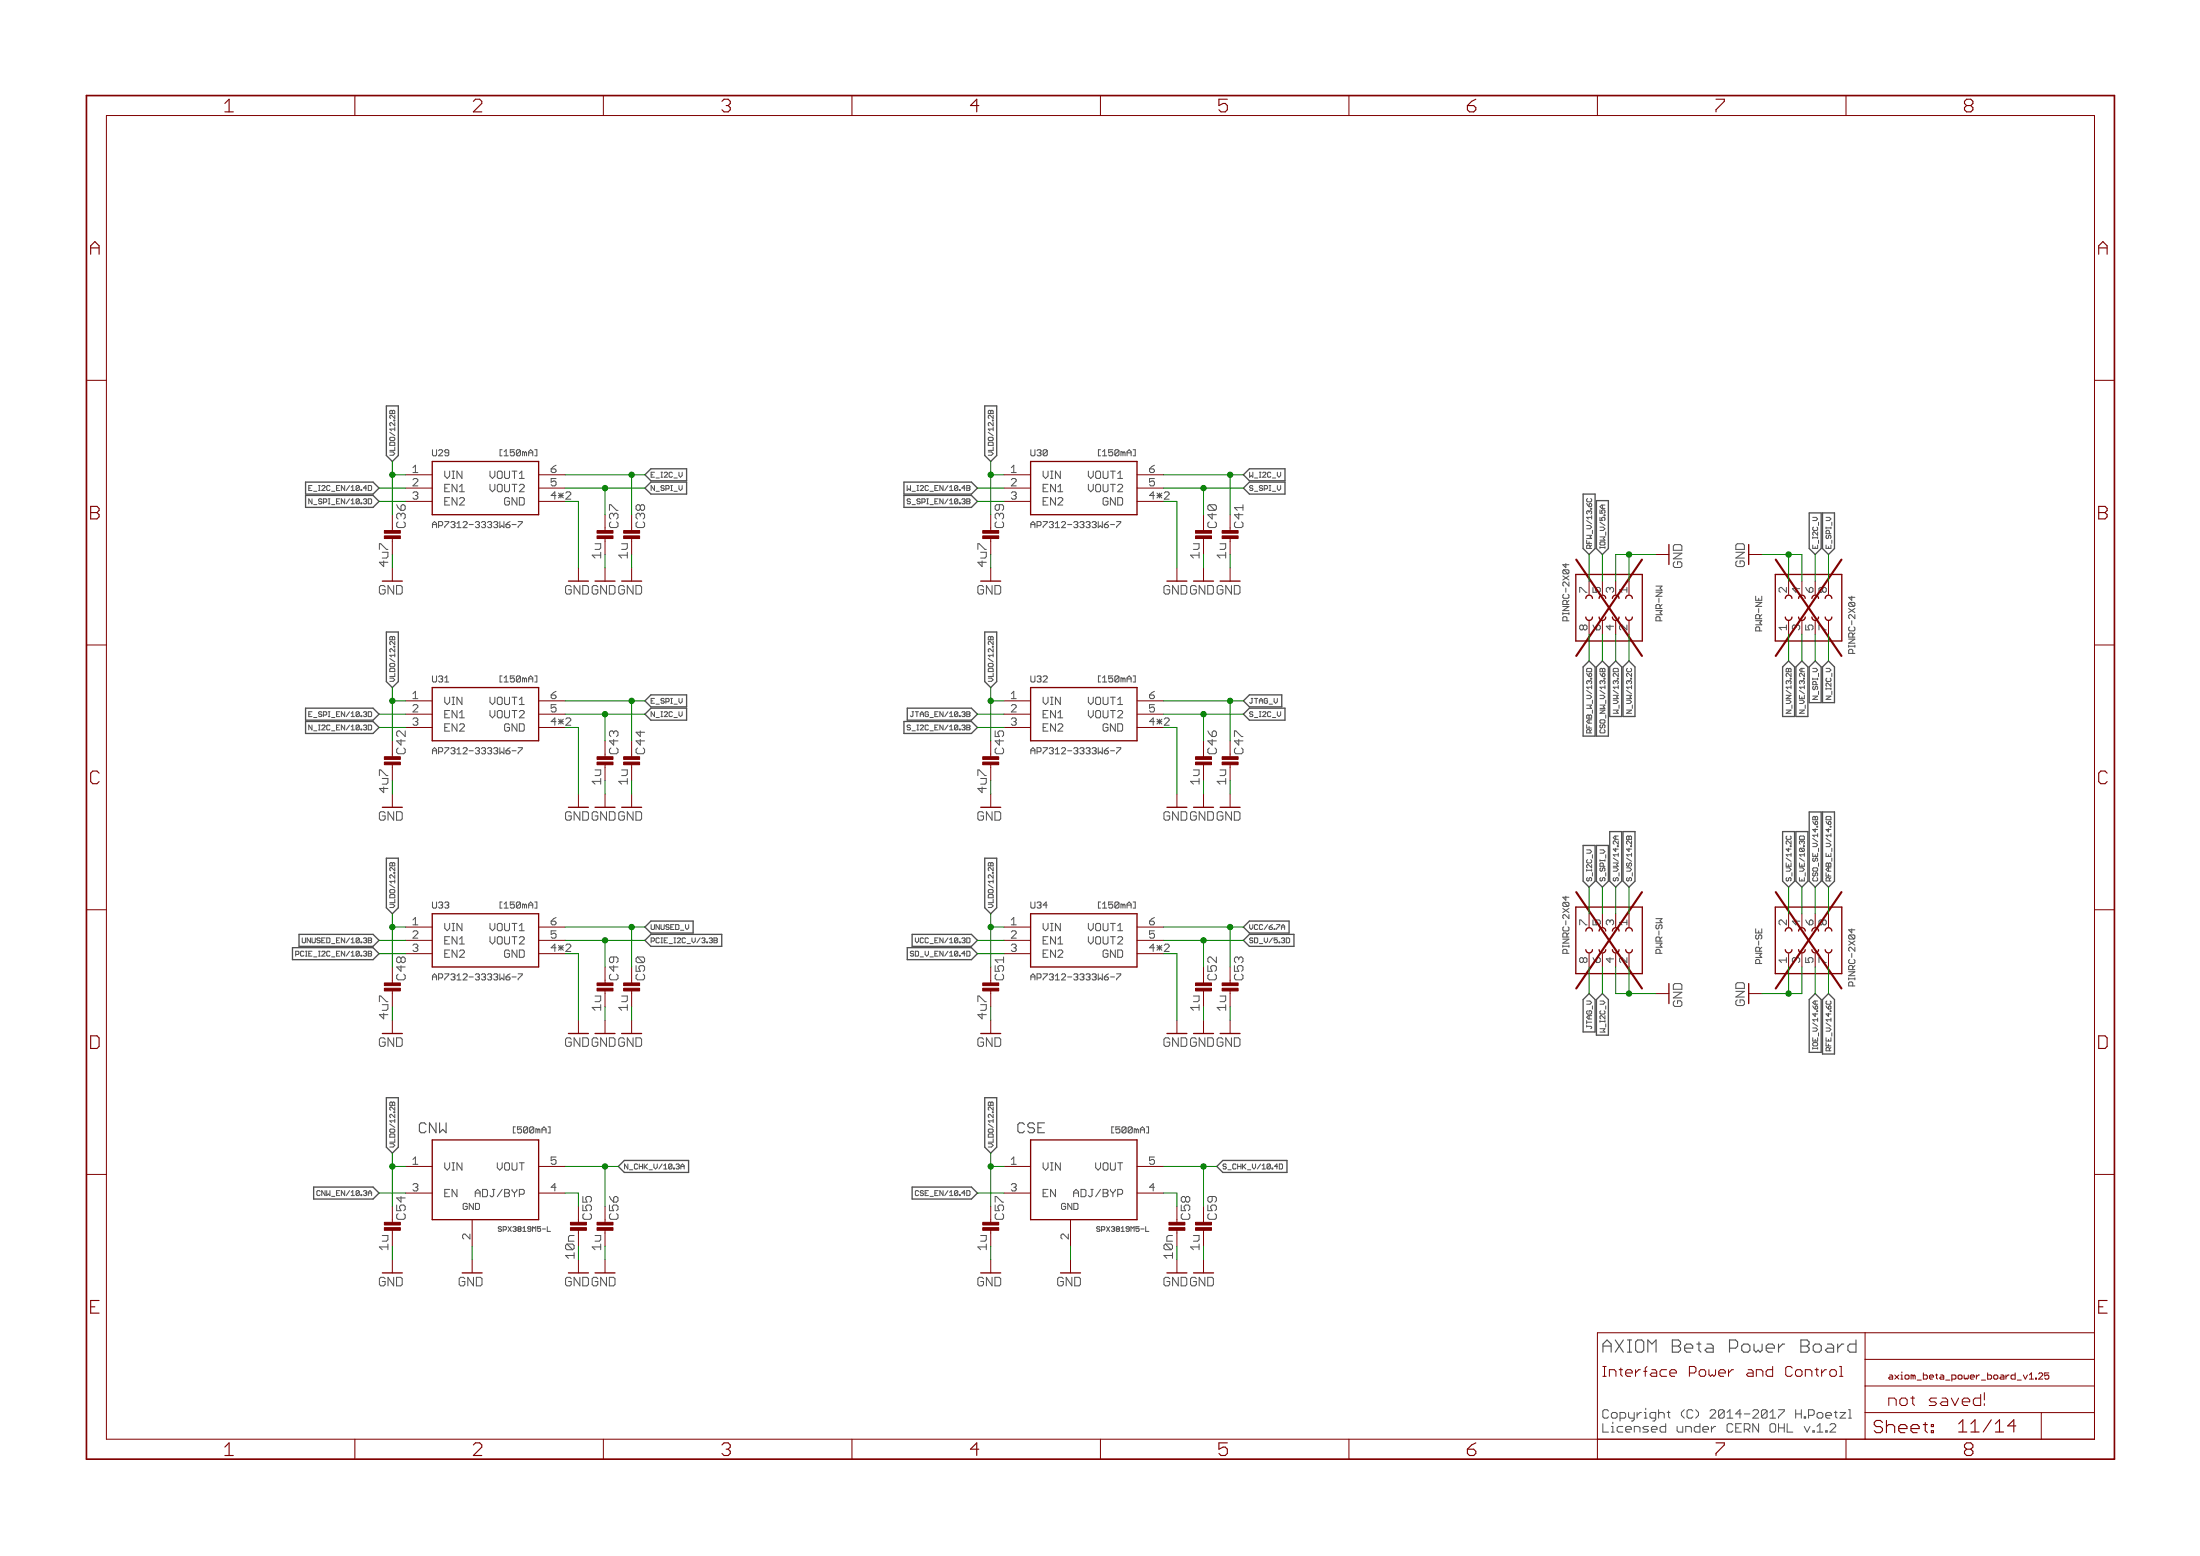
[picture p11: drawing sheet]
<svg xmlns="http://www.w3.org/2000/svg" width="420mm" height="297mm" viewBox="0 0 420 297" stroke-linecap="round" stroke-linejoin="round" font-family="sans-serif">
<path d="M353.3 256.6h1.2M354.5 255.8v2.3h-1.2" fill="none" stroke="#505050" stroke-width=".21"/>
<g fill="none" stroke="#505050" stroke-width=".19">
<path d="M59 96.2v-1l.6 1M59 93.2h.3M59.6 92.7h-.6v.9h.6M99 99.6h.7v.2l-.7 .7M173.2 96l.2 .2M173.4 95.2l-.2 .2 .2 .3M213.3 99.6h.7v.2l-.7 .7M335.3 119.9v.5h1.2M336.1 119.9v.5M59 139.3v-.9l.6 .9M59 136.3h.3M59.6 135.9h-.6v.9h.6"/>
<path d="M173.2 139.2l.2 .1M173.4 138.4l-.2 .2 .2 .3M173.9 136.7l.3 .1M303 139.4v.5h1M303.7 139.4v.5M304 139.3l-.3 .3M305.6 139.4v.4l.1 .1h.6l.2-.1v-.4M99 142.7h.7v.2l-.7 .8M213.3 142.7h.7v.2l-.7 .8M346.2 156l.2-.1 .3 .1 .3-.1 .1 .1M348.7 156l.2-.1h.6l.2 .1M57.7 179v.8l.2 .2h.3"/>
<path d="M174.8 179v.7l.3 .3M99 185.9h.7v.2l-.7 .8M173.9 182.4l.4 .1M174.3 181.6l-.4 .1 .1 .4h.3M213.3 185.9h.7v.2l-.7 .8M304 196.2l-.2 .2M335.3 183.3v.6h1.2M336.1 183.3v.6M348.7 200.1v.5h1M349.4 200.1v.5M60.7 227.3l-.2 .2v.6l.2 .1M90.8 227.8h.9"/>
<path d="M91.2 227.1l-.4 .4v1M95.2 234.9l.1 .2 .5-.2M95.8 234.3l-.2-.1-.4 .1 .1 .3h.3l.2 .2M175.3 227.3h-.3l-.2 .2v.6l.2 .1h.3M205 227.8h1M205.5 227.1l-.5 .4v1M209.4 234.9l.2 .2h.3l.2-.2M210.1 234.3l-.2-.1h-.3l-.2 .1 .2 .3h.3l.2 .2M350.6 272v.3l-1.1 1.1h1.1"/>
</g>
<g fill="none" stroke="#505050" stroke-width=".25">
<path d="M73.8 77.5h2.3v9.5l-1.2 1.1-1.1-1.1zM188.1 77.5h2.3v9.5l-1.2 1.1-1.1-1.1zM58.4 92h12.8l1.2 1.2-1.2 1.1h-12.8zM58.4 94.6h12.8l1.2 1.1-1.2 1.2h-12.8zM123.2 93.2l1.1-1.2h6.8v2.3h-6.8zM124.3 89.5h6.8v2.3h-6.8l-1.1-1.2zM172.6 92h12.9l1.2 1.2-1.2 1.1h-12.9zM172.6 94.6h12.9l1.2 1.1-1.2 1.2h-12.9zM237.5 93.2l1.1-1.2h6.8v2.3h-6.8zM237.5 90.6l1.1-1.1h6.8v2.3h-6.8zM302.3 94.3h2.3v10.4l-1.1 1.2-1.2-1.2zM304.9 95.6h2.3v9.1l-1.2 1.2-1.1-1.2z"/>
<path d="M345.5 97.9h2.3v6.8l-1.1 1.2-1.2-1.2zM348.1 97.9h2.3v6.8l-1.2 1.2-1.1-1.2zM58.4 135.2h12.8l1.2 1.1-1.2 1.2h-12.8zM58.4 137.7h12.8l1.2 1.2-1.2 1.1h-12.8zM73.8 120.6h2.3v9.5l-1.2 1.2-1.1-1.2zM123.2 136.3l1.1-1.1h6.8v2.3h-6.8zM124.3 132.7h6.8v2.2h-6.8l-1.1-1.1zM172.6 137.7h12.9l1.2 1.2-1.2 1.1h-12.9zM173.3 135.2h12.2l1.2 1.1-1.2 1.2h-12.2zM188.1 120.6h2.3v9.5l-1.2 1.2-1.1-1.2zM238.6 135.2h6.8v2.3h-6.8l-1.1-1.2zM238.6 132.7h6.2v2.2h-6.2l-1.1-1.1z"/>
<path d="M302.3 127.3l1.2-1.1 1.1 1.1v13.2h-2.3zM304.9 127.3l1.1-1.1 1.2 1.1v13.2h-2.3zM307.4 127.3l1.2-1.1 1.1 1.1v9.5h-2.3zM310 127.3l1.1-1.1 1.2 1.1v9.5h-2.3zM340.4 127.3l1.2-1.1 1.1 1.1v9.5h-2.3zM343 127.3l1.1-1.1 1.2 1.1v9.5h-2.3zM345.5 127.3l1.2-1.1 1.1 1.1v6.8h-2.3zM348.1 127.3l1.1-1.1 1.2 1.1v6.8h-2.3zM307.4 158.7h2.3v9.5l-1.1 1.2-1.2-1.2zM310 158.7h2.3v9.5l-1.2 1.2-1.1-1.2zM340.4 158.7h2.3v9.5l-1.1 1.2-1.2-1.2zM343 158.7h2.3v9.5l-1.2 1.2-1.1-1.2z"/>
<path d="M345.5 155h2.3v13.2l-1.1 1.2-1.2-1.2zM348.1 155h2.3v13.2l-1.2 1.2-1.1-1.2zM57.1 178.4h14.1l1.2 1.1-1.2 1.2h-14.1zM73.8 163.8h2.3v9.5l-1.2 1.1-1.1-1.1zM123.2 179.5l1.1-1.1h13.5v2.3h-13.5zM123.2 177l1.1-1.2h8.1v2.3h-8.1zM174.2 178.4h11.3l1.2 1.1-1.2 1.2h-11.3zM188.1 163.8h2.3v9.5l-1.2 1.1-1.1-1.1zM238.6 178.4h8.5v2.3h-8.5l-1.1-1.2zM238.6 175.8h7.6v2.3h-7.6l-1.1-1.1zM302.3 161.4h2.3v6.8l-1.1 1.2-1.2-1.2zM304.9 161.4h2.3v6.8l-1.2 1.2-1.1-1.2z"/>
<path d="M55.9 180.9h15.3l1.2 1.2-1.2 1.1h-15.3zM173.3 180.9h12.2l1.2 1.2-1.2 1.1h-12.2zM303.5 189.7l1.1 1.1v6.2h-2.3v-6.2zM306 189.7l1.2 1.1v6.8h-2.3v-6.8zM346.7 189.7l1.1 1.1v10.1h-2.3v-10.1zM349.2 189.7l1.2 1.1v10.4h-2.3v-10.4zM73.8 209.5h2.3v9.5l-1.2 1.1-1.1-1.1zM188.1 209.5h2.3v9.5l-1.2 1.1-1.1-1.1zM59.9 226.6h11.3l1.2 1.2-1.2 1.1h-11.3zM118.1 222.7l1.1-1.2h12.3v2.3h-12.3zM174.2 226.6h11.3l1.2 1.2-1.2 1.1h-11.3zM233.5 221.5h12.3v2.3h-12.3l-1.1-1.1z"/>
</g>
<g fill="none" stroke="#800000" stroke-width=".25">
<path d="M82.5 88.1h20.4v10.2h-20.4zM196.8 88.1h20.3v10.2h-20.3zM300.9 109.7h12.7v12.7h-12.7zM302.9 114.2a.63 .63 0 0 1 .6-.6 .63 .63 0 0 1 .6 .6M302.9 117.8a.63 .63 0 0 0 .6 .6 .63 .63 0 0 0 .6-.6M305.4 114.2a.63 .63 0 0 1 .6-.6 .63 .63 0 0 1 .7 .6M305.4 117.8a.63 .63 0 0 0 .6 .6 .63 .63 0 0 0 .7-.6M307.9 114.2a.63 .63 0 0 1 .7-.6 .63 .63 0 0 1 .6 .6M307.9 117.8a.63 .63 0 0 0 .7 .6 .63 .63 0 0 0 .6-.6M310.5 114.2a.63 .63 0 0 1 .6-.6 .63 .63 0 0 1 .6 .6M310.5 117.8a.63 .63 0 0 0 .6 .6 .63 .63 0 0 0 .6-.6M339 109.7h12.7v12.7h-12.7z"/>
<path d="M341 117.8a.63 .63 0 0 0 .6 .6 .63 .63 0 0 0 .6-.6M341 114.2a.63 .63 0 0 1 .6-.6 .63 .63 0 0 1 .6 .6M343.5 117.8a.63 .63 0 0 0 .6 .6 .63 .63 0 0 0 .7-.6M343.5 114.2a.63 .63 0 0 1 .6-.6 .63 .63 0 0 1 .7 .6M346 117.8a.63 .63 0 0 0 .7 .6 .63 .63 0 0 0 .6-.6M346 114.2a.63 .63 0 0 1 .7-.6 .63 .63 0 0 1 .6 .6M348.6 117.8a.63 .63 0 0 0 .6 .6 .63 .63 0 0 0 .6-.6M348.6 114.2a.63 .63 0 0 1 .6-.6 .63 .63 0 0 1 .6 .6M82.5 131.3h20.4v10.1h-20.4zM196.8 131.3h20.3v10.1h-20.3zM82.5 174.4h20.4v10.2h-20.4zM196.8 174.4h20.3v10.2h-20.3z"/>
<path d="M300.9 173.2h12.7v12.7h-12.7zM302.9 177.7a.63 .63 0 0 1 .6-.6 .63 .63 0 0 1 .6 .6M305.4 177.7a.63 .63 0 0 1 .6-.6 .63 .63 0 0 1 .7 .6M307.9 177.7a.63 .63 0 0 1 .7-.6 .63 .63 0 0 1 .6 .6M310.5 177.7a.63 .63 0 0 1 .6-.6 .63 .63 0 0 1 .6 .6M339 173.2h12.7v12.7h-12.7zM341 177.7a.63 .63 0 0 1 .6-.6 .63 .63 0 0 1 .6 .6M343.5 177.7a.63 .63 0 0 1 .6-.6 .63 .63 0 0 1 .7 .6M346 177.7a.63 .63 0 0 1 .7-.6 .63 .63 0 0 1 .6 .6M348.6 177.7a.63 .63 0 0 1 .6-.6 .63 .63 0 0 1 .6 .6M302.9 181.3a.63 .63 0 0 0 .6 .6 .63 .63 0 0 0 .6-.6M305.4 181.3a.63 .63 0 0 0 .6 .6 .63 .63 0 0 0 .7-.6"/>
<path d="M307.9 181.3a.63 .63 0 0 0 .7 .6 .63 .63 0 0 0 .6-.6M310.5 181.3a.63 .63 0 0 0 .6 .6 .63 .63 0 0 0 .6-.6M341 181.3a.63 .63 0 0 0 .6 .6 .63 .63 0 0 0 .6-.6M343.5 181.3a.63 .63 0 0 0 .6 .6 .63 .63 0 0 0 .7-.6M346 181.3a.63 .63 0 0 0 .7 .6 .63 .63 0 0 0 .6-.6M348.6 181.3a.63 .63 0 0 0 .6 .6 .63 .63 0 0 0 .6-.6M82.5 217.6h20.4v15.2h-20.4zM196.8 217.6h20.3v15.2h-20.3z"/>
</g>
<g fill="none" stroke="#800000" stroke-width=".19">
<path d="M67.8 18.2v3.9M115.2 18.2v3.9M162.7 18.2v3.9M210.2 18.2v3.9M257.6 18.2v3.9M305.1 18.2v3.9M352.6 18.2v3.9M20.3 22.1h379.7v252.6h-379.7zM16.5 72.6h3.8M400 72.6h3.8M77.5 90.6h5M77.5 93.2h5"/>
<path d="M77.5 95.7h5M102.9 90.6h5M102.9 93.2h5M102.9 95.7h5M191.7 90.6h5.1M191.7 93.2h5.1M191.7 95.7h5.1M217.1 90.6h5.1M217.1 93.2h5.1M217.1 95.7h5.1M74.9 108.4v2.5M110.5 108.4v2.5"/>
<path d="M115.5 108.4v2.5M120.6 108.4v2.5M189.2 108.4v2.5M224.8 108.4v2.5M229.8 108.4v2.5M234.9 108.4v2.5M303.5 110.9v2.6M303.5 118.6v2.5M306 110.9v2.6M306 118.6v2.5M308.6 110.9v2.6M308.6 118.6v2.5"/>
<path d="M311.1 110.9v2.6M311.1 118.6v2.5M316.2 105.9h2.5M334 105.9h2.5M341.6 110.9v2.6M341.6 118.6v2.5M344.1 110.9v2.6M344.1 118.6v2.5M346.7 110.9v2.6M346.7 118.6v2.5M349.2 110.9v2.6M349.2 118.6v2.5"/>
<path d="M16.5 123.1h3.8M77.5 133.8h5M77.5 136.3h5M77.5 138.9h5M102.9 133.8h5M102.9 136.3h5M102.9 138.9h5M191.7 133.8h5.1M191.7 136.3h5.1M191.7 138.9h5.1M217.1 133.8h5.1M217.1 136.3h5.1"/>
<path d="M217.1 138.9h5.1M400 123.1h3.8M74.9 151.6v2.5M110.5 151.6v2.5M115.5 151.6v2.5M120.6 151.6v2.5M189.2 151.6v2.5M224.8 151.6v2.5M229.8 151.6v2.5M234.9 151.6v2.5M16.5 173.7h3.8M77.5 177h5"/>
<path d="M77.5 179.5h5M102.9 177h5M102.9 179.5h5M191.7 177h5.1M191.7 179.5h5.1M217.1 177h5.1M217.1 179.5h5.1M303.5 174.4v2.6M306 174.4v2.6M308.6 174.4v2.6M311.1 174.4v2.6M341.6 174.4v2.6"/>
<path d="M344.1 174.4v2.6M346.7 174.4v2.6M349.2 174.4v2.6M400 173.7h3.8M74.9 194.8v2.5M77.5 182.1h5M102.9 182.1h5M110.5 194.8v2.5M115.5 194.8v2.5M120.6 194.8v2.5M189.2 194.8v2.5M191.7 182.1h5.1"/>
<path d="M217.1 182.1h5.1M224.8 194.8v2.5M229.8 194.8v2.5M234.9 194.8v2.5M303.5 182.1v2.5M306 182.1v2.5M308.6 182.1v2.5M311.1 182.1v2.5M316.2 189.7h2.5M334 189.7h2.5M341.6 182.1v2.5M344.1 182.1v2.5"/>
<path d="M346.7 182.1v2.5M349.2 182.1v2.5M16.5 224.2h3.8M77.5 222.7h5M77.5 227.8h5M90.2 232.8v5.1M102.9 222.7h5M102.9 227.8h5M191.7 222.7h5.1M191.7 227.8h5.1M204.4 232.8v5.1M217.1 222.7h5.1"/>
<path d="M217.1 227.8h5.1M400 224.2h3.8M74.9 240.5v2.5M90.2 240.5v2.5M110.5 240.5v2.5M115.5 240.5v2.5M189.2 240.5v2.5M204.4 240.5v2.5M224.8 240.5v2.5M229.8 240.5v2.5M356.2 254.4v20.3M356.2 259.5h43.8"/>
<path d="M400 254.4h-94.9v24.2M67.8 274.7v3.9M115.2 274.7v3.9M162.7 274.7v3.9M210.2 274.7v3.9M257.6 274.7v3.9M352.6 274.7v3.9M356.2 269.7h43.8M356.2 264.6h43.8M389.8 269.7v5"/>
</g>
<path d="M301 106.8l12.6 18.4M313.6 106.8l-12.6 18.4M339.1 106.8l12.6 18.4M351.7 106.8l-12.6 18.4M301 170.3l12.6 18.4M313.6 170.3l-12.6 18.4M339.1 170.3l12.6 18.4M351.7 170.3l-12.6 18.4" fill="none" stroke="#800000" stroke-width=".4"/>
<g fill="#800000" stroke="#800000" stroke-width=".19">
<path d="M114 102.3h3.1v.5h-3.1z"/>
<path d="M114 101.3h3.1v.5h-3.1z"/>
<path d="M119.1 102.3h3.1v.5h-3.1z"/>
<path d="M119.1 101.3h3.1v.5h-3.1z"/>
<path d="M73.4 102.3h3.1v.5h-3.1z"/>
<path d="M73.4 101.3h3.1v.5h-3.1z"/>
<path d="M114 145.5h3.1v.5h-3.1z"/>
<path d="M114 144.5h3.1v.5h-3.1z"/>
<path d="M119.1 145.5h3.1v.5h-3.1z"/>
<path d="M119.1 144.5h3.1v.5h-3.1z"/>
<path d="M73.4 145.5h3.1v.5h-3.1z"/>
<path d="M73.4 144.5h3.1v.5h-3.1z"/>
<path d="M228.3 102.3h3.1v.5h-3.1z"/>
<path d="M228.3 101.3h3.1v.5h-3.1z"/>
<path d="M233.4 102.3h3.1v.5h-3.1z"/>
<path d="M233.4 101.3h3.1v.5h-3.1z"/>
<path d="M187.7 102.3h3v.5h-3z"/>
<path d="M187.7 101.3h3v.5h-3z"/>
<path d="M228.3 145.5h3.1v.5h-3.1z"/>
<path d="M228.3 144.5h3.1v.5h-3.1z"/>
<path d="M233.4 145.5h3.1v.5h-3.1z"/>
<path d="M233.4 144.5h3.1v.5h-3.1z"/>
<path d="M187.7 145.5h3v.5h-3z"/>
<path d="M187.7 144.5h3v.5h-3z"/>
<path d="M114 188.7h3.1v.5h-3.1z"/>
<path d="M114 187.6h3.1v.6h-3.1z"/>
<path d="M73.4 188.7h3.1v.5h-3.1z"/>
<path d="M73.4 187.6h3.1v.6h-3.1z"/>
<path d="M108.9 234.4h3.1v.5h-3.1z"/>
<path d="M108.9 233.3h3.1v.5h-3.1z"/>
<path d="M114 234.4h3.1v.5h-3.1z"/>
<path d="M114 233.3h3.1v.5h-3.1z"/>
<path d="M73.4 234.4h3.1v.5h-3.1z"/>
<path d="M73.4 233.3h3.1v.5h-3.1z"/>
<path d="M223.2 234.4h3.1v.5h-3.1z"/>
<path d="M223.2 233.3h3.1v.5h-3.1z"/>
<path d="M228.3 234.4h3.1v.5h-3.1z"/>
<path d="M228.3 233.3h3.1v.5h-3.1z"/>
<path d="M187.7 234.4h3v.5h-3z"/>
<path d="M187.7 233.3h3v.5h-3z"/>
<path d="M228.3 188.7h3.1v.5h-3.1z"/>
<path d="M228.3 187.6h3.1v.6h-3.1z"/>
<path d="M233.4 188.7h3.1v.5h-3.1z"/>
<path d="M233.4 187.6h3.1v.6h-3.1z"/>
<path d="M187.7 188.7h3v.5h-3z"/>
<path d="M187.7 187.6h3v.6h-3z"/>
<path d="M119.1 188.7h3.1v.5h-3.1z"/>
<path d="M119.1 187.6h3.1v.6h-3.1z"/>
</g>
<path d="M359.5 271.5l-.4-.3h-.8l-.4 .3v.4l.4 .4h.8l.4 .4v.4l-.4 .4h-.8l-.4-.4M360.3 271.2v2.3M360.3 272.3l.4-.4h.8l.3 .4v1.2M362.6 272.7h1.6v-.4l-.4-.4h-.8l-.4 .4v.8l.4 .4h.8M365 272.7h1.5v-.4l-.4-.4h-.7l-.4 .4v.8l.4 .4h.7M367.3 271.9h.8M367.7 271.5v1.6l.4 .4M368.9 271.9h.4v.4h-.4zM368.9 273.1h.4v.4h-.4z" fill="none" stroke="#800000" stroke-width=".21"/>
<path d="M16.5 18.2h387.3v260.4h-387.3z" fill="none" stroke="#800000" stroke-width=".32"/>
<g fill="none" stroke="#008000" stroke-width=".19">
<path d="M72.4 93.2h5.1M72.4 95.7h5.1M74.9 88.1v10.2M74.9 90.6h2.6M107.9 93.2h15.3M107.9 95.7h2.6v12.7M107.9 90.6h15.3M115.5 93.2v5.1M120.6 90.6v7.7M186.7 93.2h5M186.7 95.7h5M189.2 88.1v10.2"/>
<path d="M189.2 90.6h2.5M222.2 93.2h15.3M222.2 95.7h2.6v12.7M222.2 90.6h15.3M229.8 93.2v5.1M234.9 90.6v7.7M115.5 105.9v2.5M120.6 105.9v2.5M229.8 105.9v2.5M234.9 105.9v2.5M303.5 105.9v5M306 105.9v5"/>
<path d="M311.1 105.9v5M316.2 105.9h-7.6v5M336.5 105.9h7.6v5M341.6 105.9v5M346.7 105.9v5M349.2 105.9v5M72.4 136.3h5.1M72.4 138.9h5.1M74.9 131.3v10.1M74.9 133.8h2.6M107.9 136.3h15.3M107.9 138.9h2.6v12.7"/>
<path d="M107.9 133.8h15.3M115.5 136.3v5.1M120.6 133.8v7.6M186.7 136.3h5M186.7 138.9h5M189.2 131.3v10.1M189.2 133.8h2.5M222.2 136.3h15.3M222.2 138.9h2.6v12.7M222.2 133.8h15.3M229.8 136.3v5.1M234.9 133.8v7.6"/>
<path d="M303.5 121.1v5.1M306 121.1v5.1M308.6 121.1v5.1M311.1 121.1v5.1M341.6 121.1v5.1M344.1 121.1v5.1M346.7 121.1v5.1M349.2 121.1v5.1M115.5 149v2.6M120.6 149v2.6M229.8 149v2.6M234.9 149v2.6"/>
<path d="M72.4 179.5h5.1M74.9 174.4v10.2M74.9 177h2.6M107.9 179.5h15.3M107.9 177h15.3M115.5 179.5v5.1M120.6 177v7.6M186.7 179.5h5M189.2 174.4v10.2M189.2 177h2.5M222.2 179.5h15.3M222.2 177h15.3"/>
<path d="M229.8 179.5v5.1M234.9 177v7.6M303.5 169.4v5M306 169.4v5M308.6 169.4v5M311.1 169.4v5M341.6 169.4v5M344.1 169.4v5M346.7 169.4v5M349.2 169.4v5M72.4 182.1h5.1M107.9 182.1h2.6v12.7"/>
<path d="M115.5 192.2v2.6M120.6 192.2v2.6M186.7 182.1h5M222.2 182.1h2.6v12.7M229.8 192.2v2.6M234.9 192.2v2.6M303.5 184.6v5.1M306 184.6v5.1M308.6 184.6v5.1h7.6M311.1 184.6v5.1M341.6 184.6v5.1M344.1 184.6v5.1h-7.6"/>
<path d="M346.7 184.6v5.1M349.2 184.6v5.1M72.4 227.8h5.1M74.9 220.1v10.2M74.9 237.9v2.6M74.9 222.7h2.6M90.2 237.9v2.6M107.9 222.7h10.2M107.9 227.8h2.6M115.5 222.7v7.6M115.5 237.9v2.6M186.7 227.8h5"/>
<path d="M189.2 220.1v10.2M189.2 237.9v2.6M189.2 222.7h2.5M204.4 237.9v2.6M222.2 222.7h10.2M222.2 227.8h2.6M229.8 222.7v7.6M229.8 237.9v2.6"/>
</g>
<g fill="#008000" stroke="#008000" stroke-width=".19">
<circle cx="311.1" cy="105.9" r=".51"/>
<circle cx="341.6" cy="189.7" r=".51"/>
<circle cx="311.1" cy="189.7" r=".51"/>
<circle cx="341.6" cy="105.9" r=".51"/>
<circle cx="234.9" cy="90.6" r=".51"/>
<circle cx="234.9" cy="133.8" r=".51"/>
<circle cx="229.8" cy="93.2" r=".51"/>
<circle cx="229.8" cy="136.3" r=".51"/>
<circle cx="120.6" cy="133.8" r=".51"/>
<circle cx="120.6" cy="90.6" r=".51"/>
<circle cx="115.5" cy="93.2" r=".51"/>
<circle cx="115.5" cy="136.3" r=".51"/>
<circle cx="115.5" cy="179.5" r=".51"/>
<circle cx="74.9" cy="177" r=".51"/>
<circle cx="74.9" cy="133.8" r=".51"/>
<circle cx="74.9" cy="90.6" r=".51"/>
<circle cx="189.2" cy="90.6" r=".51"/>
<circle cx="189.2" cy="133.8" r=".51"/>
<circle cx="74.9" cy="222.7" r=".51"/>
<circle cx="189.2" cy="222.7" r=".51"/>
<circle cx="189.2" cy="177" r=".51"/>
<circle cx="115.5" cy="222.7" r=".51"/>
<circle cx="229.8" cy="222.7" r=".51"/>
<circle cx="120.6" cy="177" r=".51"/>
<circle cx="234.9" cy="177" r=".51"/>
<circle cx="229.8" cy="179.5" r=".51"/>
</g>
<g font-size="3.7" fill="#800000">
<text x="42.9" y="21.4">1</text>
<text x="90.4" y="21.4">2</text>
<text x="137.9" y="21.4">3</text>
<text x="185.3" y="21.4">4</text>
<text x="232.8" y="21.4">5</text>
<text x="280.3" y="21.4">6</text>
<text x="327.7" y="21.4">7</text>
<text x="375.2" y="21.4">8</text>
<text x="17.3" y="48.6">A</text>
<text x="400.8" y="48.6">A</text>
<text x="17.3" y="99.2">B</text>
<text x="400.8" y="99.2">B</text>
<text x="17.3" y="149.7">C</text>
<text x="400.8" y="149.7">C</text>
<text x="17.3" y="200.2">D</text>
<text x="400.8" y="200.2">D</text>
<text x="17.3" y="250.8">E</text>
<text x="400.8" y="250.8">E</text>
<text x="42.9" y="277.9">1</text>
<text x="90.4" y="277.9">2</text>
<text x="137.9" y="277.9">3</text>
<text x="185.3" y="277.9">4</text>
<text x="232.8" y="277.9">5</text>
<text x="280.3" y="277.9">6</text>
<text x="327.7" y="277.9">7</text>
<text x="375.2" y="277.9">8</text>
</g>
<text font-size="3.6" fill="#505050" x="306" y="258.2">AXIOM Beta Power Board</text>
<text font-size="3.6" fill="#800000" x="374" y="273.5">11/14</text>
<text font-size="3.2" fill="#800000" x="360.6" y="268.4">not saved!</text>
<g font-size="2.9" fill="#505050">
<text x="80" y="216.3">CNW</text>
<text x="194.3" y="216.3">CSE</text>
</g>
<text font-size="2.9" fill="#800000" x="306" y="262.8">Interface Power and Control</text>
<g font-size="2.5" fill="#800000">
<text x="77.5" y="100.8" transform="rotate(-90 77.5 100.8)">C36</text>
<text x="118.1" y="100.8" transform="rotate(-90 118.1 100.8)">C37</text>
<text x="123.2" y="100.8" transform="rotate(-90 123.2 100.8)">C38</text>
<text x="191.7" y="100.8" transform="rotate(-90 191.7 100.8)">C39</text>
<text x="232.4" y="100.8" transform="rotate(-90 232.4 100.8)">C40</text>
<text x="237.5" y="100.8" transform="rotate(-90 237.5 100.8)">C41</text>
<text x="114.8" y="106.3" transform="rotate(-90 114.8 106.3)">1u</text>
<text x="119.9" y="106.3" transform="rotate(-90 119.9 106.3)">1u</text>
<text x="229.1" y="106.3" transform="rotate(-90 229.1 106.3)">1u</text>
<text x="234.2" y="106.3" transform="rotate(-90 234.2 106.3)">1u</text>
<text x="333.2" y="107.8" transform="rotate(-90 333.2 107.8)">GND</text>
<text x="72.4" y="113.5">GND</text>
<text x="107.9" y="113.5">GND GND GND</text>
<text x="186.7" y="113.5">GND</text>
<text x="222.2" y="113.5">GND GND GND</text>
<text x="321.3" y="108.4" transform="rotate(-90 321.3 108.4)">GND</text>
<text x="77.5" y="144" transform="rotate(-90 77.5 144)">C42</text>
<text x="118.1" y="144" transform="rotate(-90 118.1 144)">C43</text>
<text x="123.2" y="144" transform="rotate(-90 123.2 144)">C44</text>
<text x="191.7" y="144" transform="rotate(-90 191.7 144)">C45</text>
<text x="232.4" y="144" transform="rotate(-90 232.4 144)">C46</text>
<text x="237.5" y="144" transform="rotate(-90 237.5 144)">C47</text>
<text x="114.8" y="149.5" transform="rotate(-90 114.8 149.5)">1u</text>
<text x="119.9" y="149.5" transform="rotate(-90 119.9 149.5)">1u</text>
<text x="229.1" y="149.5" transform="rotate(-90 229.1 149.5)">1u</text>
<text x="234.2" y="149.5" transform="rotate(-90 234.2 149.5)">1u</text>
<text x="72.4" y="156.7">GND</text>
<text x="107.9" y="156.7">GND GND GND</text>
<text x="186.7" y="156.7">GND</text>
<text x="222.2" y="156.7">GND GND GND</text>
<text x="77.5" y="187.1" transform="rotate(-90 77.5 187.1)">C48</text>
<text x="118.1" y="187.1" transform="rotate(-90 118.1 187.1)">C49</text>
<text x="123.2" y="187.1" transform="rotate(-90 123.2 187.1)">C50</text>
<text x="191.7" y="187.1" transform="rotate(-90 191.7 187.1)">C51</text>
<text x="232.4" y="187.1" transform="rotate(-90 232.4 187.1)">C52</text>
<text x="237.5" y="187.1" transform="rotate(-90 237.5 187.1)">C53</text>
<text x="333.2" y="191.6" transform="rotate(-90 333.2 191.6)">GND</text>
<text x="114.8" y="192.7" transform="rotate(-90 114.8 192.7)">1u</text>
<text x="119.9" y="192.7" transform="rotate(-90 119.9 192.7)">1u</text>
<text x="229.1" y="192.7" transform="rotate(-90 229.1 192.7)">1u</text>
<text x="234.2" y="192.7" transform="rotate(-90 234.2 192.7)">1u</text>
<text x="321.3" y="192.2" transform="rotate(-90 321.3 192.2)">GND</text>
<text x="72.4" y="199.8">GND</text>
<text x="107.9" y="199.8">GND GND GND</text>
<text x="186.7" y="199.8">GND</text>
<text x="222.2" y="199.8">GND GND GND</text>
<text x="77.5" y="232.8" transform="rotate(-90 77.5 232.8)">C54</text>
<text x="118.1" y="232.8" transform="rotate(-90 118.1 232.8)">C56</text>
<text x="191.7" y="232.8" transform="rotate(-90 191.7 232.8)">C57</text>
<text x="232.4" y="232.8" transform="rotate(-90 232.4 232.8)">C59</text>
<text x="74.2" y="238.4" transform="rotate(-90 74.2 238.4)">1u</text>
<text x="114.8" y="238.4" transform="rotate(-90 114.8 238.4)">1u</text>
<text x="188.4" y="238.4" transform="rotate(-90 188.4 238.4)">1u</text>
<text x="229.1" y="238.4" transform="rotate(-90 229.1 238.4)">1u</text>
<text x="72.4" y="245.5">GND</text>
<text x="87.6" y="245.5">GND</text>
<text x="107.9" y="245.5">GND GND</text>
<text x="186.7" y="245.5">GND</text>
<text x="201.9" y="245.5">GND</text>
<text x="222.2" y="245.5">GND GND</text>
</g>
<g font-size="2.5" fill="#008000">
<text x="74.2" y="107.8" transform="rotate(-90 74.2 107.8)">4u7</text>
<text x="188.4" y="107.8" transform="rotate(-90 188.4 107.8)">4u7</text>
<text x="74.2" y="151" transform="rotate(-90 74.2 151)">4u7</text>
<text x="188.4" y="151" transform="rotate(-90 188.4 151)">4u7</text>
<text x="74.2" y="194.2" transform="rotate(-90 74.2 194.2)">4u7</text>
<text x="188.4" y="194.2" transform="rotate(-90 188.4 194.2)">4u7</text>
<text x="113" y="232.8" transform="rotate(-90 113 232.8)">C55</text>
<text x="227.3" y="232.8" transform="rotate(-90 227.3 232.8)">C58</text>
<text x="109.7" y="239.9" transform="rotate(-90 109.7 239.9)">10n</text>
<text x="224" y="239.9" transform="rotate(-90 224 239.9)">10n</text>
</g>
<g font-size="2.5" fill="#505050">
<text x="306" y="270.8">Copyright (C) 2014-2017 H.Poetzl</text>
<text x="306" y="273.5">Licensed under CERN OHL v.1.2</text>
</g>
<g font-size="2.1" fill="#505050">
<text x="78.9" y="90.3">1</text>
<text x="78.9" y="92.8">2</text>
<text x="78.9" y="95.4">3</text>
<text x="84.9" y="91.4">VIN</text>
<text x="84.9" y="93.9">EN1</text>
<text x="94.1" y="91.4">VOUT1</text>
<text x="94.1" y="93.9">VOUT2</text>
<text x="105.2" y="90.3">6</text>
<text x="105.2" y="92.8">5</text>
<text x="105.2" y="95.4">4*2</text>
<text x="193.2" y="90.3">1</text>
<text x="193.2" y="92.8">2</text>
<text x="193.2" y="95.4">3</text>
<text x="199.2" y="91.4">VIN</text>
<text x="199.2" y="93.9">EN1</text>
<text x="208.4" y="91.4">VOUT1</text>
<text x="208.4" y="93.9">VOUT2</text>
<text x="219.5" y="90.3">6</text>
<text x="219.5" y="92.8">5</text>
<text x="219.5" y="95.4">4*2</text>
<text x="84.9" y="96.5">EN2</text>
<text x="96.6" y="96.5">GND</text>
<text x="199.2" y="96.5">EN2</text>
<text x="210.9" y="96.5">GND</text>
<text x="303.1" y="113.1" transform="rotate(-90 303.1 113.1)">7</text>
<text x="305.7" y="113.1" transform="rotate(-90 305.7 113.1)">5</text>
<text x="308.2" y="113.1" transform="rotate(-90 308.2 113.1)">3</text>
<text x="310.8" y="113.1" transform="rotate(-90 310.8 113.1)">1</text>
<text x="341.2" y="113.1" transform="rotate(-90 341.2 113.1)">2</text>
<text x="343.8" y="113.1" transform="rotate(-90 343.8 113.1)">4</text>
<text x="346.3" y="113.1" transform="rotate(-90 346.3 113.1)">6</text>
<text x="348.9" y="113.1" transform="rotate(-90 348.9 113.1)">8</text>
<text x="303.1" y="120.2" transform="rotate(-90 303.1 120.2)">8</text>
<text x="305.7" y="120.2" transform="rotate(-90 305.7 120.2)">6</text>
<text x="308.2" y="120.2" transform="rotate(-90 308.2 120.2)">4</text>
<text x="310.8" y="120.2" transform="rotate(-90 310.8 120.2)">2</text>
<text x="341.2" y="120.2" transform="rotate(-90 341.2 120.2)">1</text>
<text x="343.8" y="120.2" transform="rotate(-90 343.8 120.2)">3</text>
<text x="346.3" y="120.2" transform="rotate(-90 346.3 120.2)">5</text>
<text x="348.9" y="120.2" transform="rotate(-90 348.9 120.2)">7</text>
<text x="78.9" y="133.4">1</text>
<text x="78.9" y="136">2</text>
<text x="84.9" y="134.6">VIN</text>
<text x="84.9" y="137.1">EN1</text>
<text x="94.1" y="134.6">VOUT1</text>
<text x="94.1" y="137.1">VOUT2</text>
<text x="105.2" y="133.4">6</text>
<text x="105.2" y="136">5</text>
<text x="193.2" y="133.4">1</text>
<text x="193.2" y="136">2</text>
<text x="199.2" y="134.6">VIN</text>
<text x="199.2" y="137.1">EN1</text>
<text x="208.4" y="134.6">VOUT1</text>
<text x="208.4" y="137.1">VOUT2</text>
<text x="219.5" y="133.4">6</text>
<text x="219.5" y="136">5</text>
<text x="78.9" y="138.5">3</text>
<text x="84.9" y="139.6">EN2</text>
<text x="96.6" y="139.6">GND</text>
<text x="105.2" y="138.5">4*2</text>
<text x="193.2" y="138.5">3</text>
<text x="199.2" y="139.6">EN2</text>
<text x="210.9" y="139.6">GND</text>
<text x="219.5" y="138.5">4*2</text>
<text x="78.9" y="176.6">1</text>
<text x="78.9" y="179.2">2</text>
<text x="84.9" y="177.7">VIN</text>
<text x="94.1" y="177.7">VOUT1</text>
<text x="105.2" y="176.6">6</text>
<text x="105.2" y="179.2">5</text>
<text x="193.2" y="176.6">1</text>
<text x="193.2" y="179.2">2</text>
<text x="199.2" y="177.7">VIN</text>
<text x="208.4" y="177.7">VOUT1</text>
<text x="219.5" y="176.6">6</text>
<text x="219.5" y="179.2">5</text>
<text x="303.1" y="176.6" transform="rotate(-90 303.1 176.6)">7</text>
<text x="305.7" y="176.6" transform="rotate(-90 305.7 176.6)">5</text>
<text x="308.2" y="176.6" transform="rotate(-90 308.2 176.6)">3</text>
<text x="310.8" y="176.6" transform="rotate(-90 310.8 176.6)">1</text>
<text x="341.2" y="176.6" transform="rotate(-90 341.2 176.6)">2</text>
<text x="343.8" y="176.6" transform="rotate(-90 343.8 176.6)">4</text>
<text x="346.3" y="176.6" transform="rotate(-90 346.3 176.6)">6</text>
<text x="348.9" y="176.6" transform="rotate(-90 348.9 176.6)">8</text>
<text x="78.9" y="181.7">3</text>
<text x="84.9" y="180.3">EN1</text>
<text x="84.9" y="182.8">EN2</text>
<text x="94.1" y="180.3">VOUT2</text>
<text x="96.6" y="182.8">GND</text>
<text x="105.2" y="181.7">4*2</text>
<text x="193.2" y="181.7">3</text>
<text x="199.2" y="180.3">EN1</text>
<text x="199.2" y="182.8">EN2</text>
<text x="208.4" y="180.3">VOUT2</text>
<text x="210.9" y="182.8">GND</text>
<text x="219.5" y="181.7">4*2</text>
<text x="303.1" y="183.7" transform="rotate(-90 303.1 183.7)">8</text>
<text x="305.7" y="183.7" transform="rotate(-90 305.7 183.7)">6</text>
<text x="308.2" y="183.7" transform="rotate(-90 308.2 183.7)">4</text>
<text x="310.8" y="183.7" transform="rotate(-90 310.8 183.7)">2</text>
<text x="341.2" y="183.7" transform="rotate(-90 341.2 183.7)">1</text>
<text x="343.8" y="183.7" transform="rotate(-90 343.8 183.7)">3</text>
<text x="346.3" y="183.7" transform="rotate(-90 346.3 183.7)">5</text>
<text x="348.9" y="183.7" transform="rotate(-90 348.9 183.7)">7</text>
<text x="78.9" y="222.3">1</text>
<text x="78.9" y="227.4">3</text>
<text x="84.9" y="223.4">VIN</text>
<text x="95.4" y="223.4">VOUT</text>
<text x="105.2" y="227.4">4</text>
<text x="105.2" y="222.3">5</text>
<text x="193.2" y="222.3">1</text>
<text x="193.2" y="227.4">3</text>
<text x="199.2" y="223.4">VIN</text>
<text x="209.6" y="223.4">VOUT</text>
<text x="219.5" y="227.4">4</text>
<text x="219.5" y="222.3">5</text>
<text x="84.9" y="228.5">EN</text>
<text x="91.5" y="228.5">ADJ/BYP</text>
<text x="199.2" y="228.5">EN</text>
<text x="205.8" y="228.5">ADJ/BYP</text>
<text x="89.8" y="236.5" transform="rotate(-90 89.8 236.5)">2</text>
<text x="204.1" y="236.5" transform="rotate(-90 204.1 236.5)">2</text>
</g>
<g font-size="1.8" fill="#505050">
<text x="82.5" y="87.1">U29</text>
<text x="95.3" y="87.1">[150mA]</text>
<text x="196.8" y="87.1">U30</text>
<text x="209.6" y="87.1">[150mA]</text>
<text x="82.5" y="100.8">AP7312-3333W6-7</text>
<text x="196.8" y="100.8">AP7312-3333W6-7</text>
<text x="299.7" y="118.6" transform="rotate(-90 299.7 118.6)">PINRC-2X04</text>
<text x="317.5" y="118.6" transform="rotate(-90 317.5 118.6)">PWR-NW</text>
<text x="336.5" y="120" transform="rotate(-90 336.5 120)">PWR-NE</text>
<text x="354.3" y="124.3" transform="rotate(-90 354.3 124.3)">PINRC-2X04</text>
<text x="82.5" y="130.2">U31</text>
<text x="95.3" y="130.2">[150mA]</text>
<text x="196.8" y="130.2">U32</text>
<text x="209.6" y="130.2">[150mA]</text>
<text x="82.5" y="144">AP7312-3333W6-7</text>
<text x="196.8" y="144">AP7312-3333W6-7</text>
<text x="82.5" y="173.4">U33</text>
<text x="95.3" y="173.4">[150mA]</text>
<text x="196.8" y="173.4">U34</text>
<text x="209.6" y="173.4">[150mA]</text>
<text x="299.7" y="182.1" transform="rotate(-90 299.7 182.1)">PINRC-2X04</text>
<text x="317.5" y="182.1" transform="rotate(-90 317.5 182.1)">PWR-SW</text>
<text x="336.5" y="183.4" transform="rotate(-90 336.5 183.4)">PWR-SE</text>
<text x="82.5" y="187.1">AP7312-3333W6-7</text>
<text x="196.8" y="187.1">AP7312-3333W6-7</text>
<text x="354.3" y="187.8" transform="rotate(-90 354.3 187.8)">PINRC-2X04</text>
<text x="97.8" y="216.3">[500mA]</text>
<text x="212.1" y="216.3">[500mA]</text>
<text x="88.6" y="230.9">GND</text>
<text x="202.8" y="230.9">GND</text>
</g>
<text font-size="1.8" fill="#800000" x="360.6" y="263.3">axiom_beta_power_board_v1.25</text>
<g font-size="1.4" fill="#505050">
<text x="75.4" y="86.9" transform="rotate(-90 75.4 86.9)">VLDO/12.2B</text>
<text x="189.7" y="86.9" transform="rotate(-90 189.7 86.9)">VLDO/12.2B</text>
<text x="59.4" y="93.7">E_I2C_EN/10.4D</text>
<text x="124.3" y="91.1">E_I2C_V</text>
<text x="124.3" y="93.7">N_SPI_V</text>
<text x="173.7" y="93.7">W_I2C_EN/10.4B</text>
<text x="238.6" y="91.1">W_I2C_V</text>
<text x="238.6" y="93.7">S_SPI_V</text>
<text x="59.4" y="96.2">N_SPI_EN/10.3D</text>
<text x="173.7" y="96.2">S_SPI_EN/10.3B</text>
<text x="304" y="104.7" transform="rotate(-90 304 104.7)">RFW_V/13.6C</text>
<text x="306.5" y="104.7" transform="rotate(-90 306.5 104.7)">IOW_V/5.5A</text>
<text x="347.2" y="104.7" transform="rotate(-90 347.2 104.7)">E_I2C_V</text>
<text x="349.7" y="104.7" transform="rotate(-90 349.7 104.7)">E_SPI_V</text>
<text x="75.4" y="130.1" transform="rotate(-90 75.4 130.1)">VLDO/12.2B</text>
<text x="189.7" y="130.1" transform="rotate(-90 189.7 130.1)">VLDO/12.2B</text>
<text x="59.4" y="136.8">E_SPI_EN/10.3D</text>
<text x="124.3" y="134.3">E_SPI_V</text>
<text x="124.3" y="136.8">N_I2C_V</text>
<text x="174.5" y="136.8">JTAG_EN/10.3B</text>
<text x="238.6" y="134.3">JTAG_V</text>
<text x="238.6" y="136.8">S_I2C_V</text>
<text x="309.1" y="135.8" transform="rotate(-90 309.1 135.8)">W_VW/13.2D</text>
<text x="311.6" y="135.8" transform="rotate(-90 311.6 135.8)">N_VW/13.2C</text>
<text x="342.1" y="135.8" transform="rotate(-90 342.1 135.8)">N_VN/13.2B</text>
<text x="344.6" y="135.8" transform="rotate(-90 344.6 135.8)">N_VE/13.2A</text>
<text x="347.2" y="133.2" transform="rotate(-90 347.2 133.2)">N_SPI_V</text>
<text x="349.7" y="133.2" transform="rotate(-90 349.7 133.2)">N_I2C_V</text>
<text x="59.4" y="139.4">N_I2C_EN/10.3D</text>
<text x="173.7" y="139.4">S_I2C_EN/10.3B</text>
<text x="304" y="139.2" transform="rotate(-90 304 139.2)">RFAB_W_V/13.6D</text>
<text x="306.5" y="139.2" transform="rotate(-90 306.5 139.2)">CSO_NW_V/13.6B</text>
<text x="75.4" y="173.3" transform="rotate(-90 75.4 173.3)">VLDO/12.2B</text>
<text x="189.7" y="173.3" transform="rotate(-90 189.7 173.3)">VLDO/12.2B</text>
<text x="304" y="168.2" transform="rotate(-90 304 168.2)">S_I2C_V</text>
<text x="306.5" y="168.2" transform="rotate(-90 306.5 168.2)">S_SPI_V</text>
<text x="309.1" y="168.2" transform="rotate(-90 309.1 168.2)">S_VW/14.2A</text>
<text x="311.6" y="168.2" transform="rotate(-90 311.6 168.2)">S_VS/14.2B</text>
<text x="342.1" y="168.2" transform="rotate(-90 342.1 168.2)">S_VE/14.2C</text>
<text x="344.6" y="168.2" transform="rotate(-90 344.6 168.2)">E_VE/10.3D</text>
<text x="347.2" y="168.2" transform="rotate(-90 347.2 168.2)">CSO_SE_V/14.6B</text>
<text x="349.7" y="168.2" transform="rotate(-90 349.7 168.2)">RFAB_E_V/14.6D</text>
<text x="124.3" y="177.5">UNUSED_V</text>
<text x="238.6" y="177.5">VCC/6.7A</text>
<text x="56.8" y="182.6">PCIE_I2C_EN/10.3B</text>
<text x="58.5" y="180">UNUSED_EN/10.3B</text>
<text x="124.3" y="180">PCIE_I2C_V/3.3B</text>
<text x="174.5" y="182.6">SD_V_EN/10.4D</text>
<text x="175.4" y="180">VCC_EN/10.3D</text>
<text x="238.6" y="180">SD_V/5.3D</text>
<text x="304" y="195.9" transform="rotate(-90 304 195.9)">JTAG_V</text>
<text x="306.5" y="196.7" transform="rotate(-90 306.5 196.7)">W_I2C_V</text>
<text x="347.2" y="200.1" transform="rotate(-90 347.2 200.1)">IOE_V/14.6A</text>
<text x="349.7" y="200.1" transform="rotate(-90 349.7 200.1)">RFE_V/14.6C</text>
<text x="75.4" y="219" transform="rotate(-90 75.4 219)">VLDO/12.2B</text>
<text x="189.7" y="219" transform="rotate(-90 189.7 219)">VLDO/12.2B</text>
<text x="119.2" y="223.2">N_CHK_V/10.3A</text>
<text x="233.5" y="223.2">S_CHK_V/10.4D</text>
<text x="61.1" y="228.3">CNW_EN/10.3A</text>
<text x="175.4" y="228.3">CSE_EN/10.4D</text>
<text x="96.1" y="235.1">SPX3819M5-L</text>
<text x="210.4" y="235.1">SPX3819M5-L</text>
</g>
</svg>
